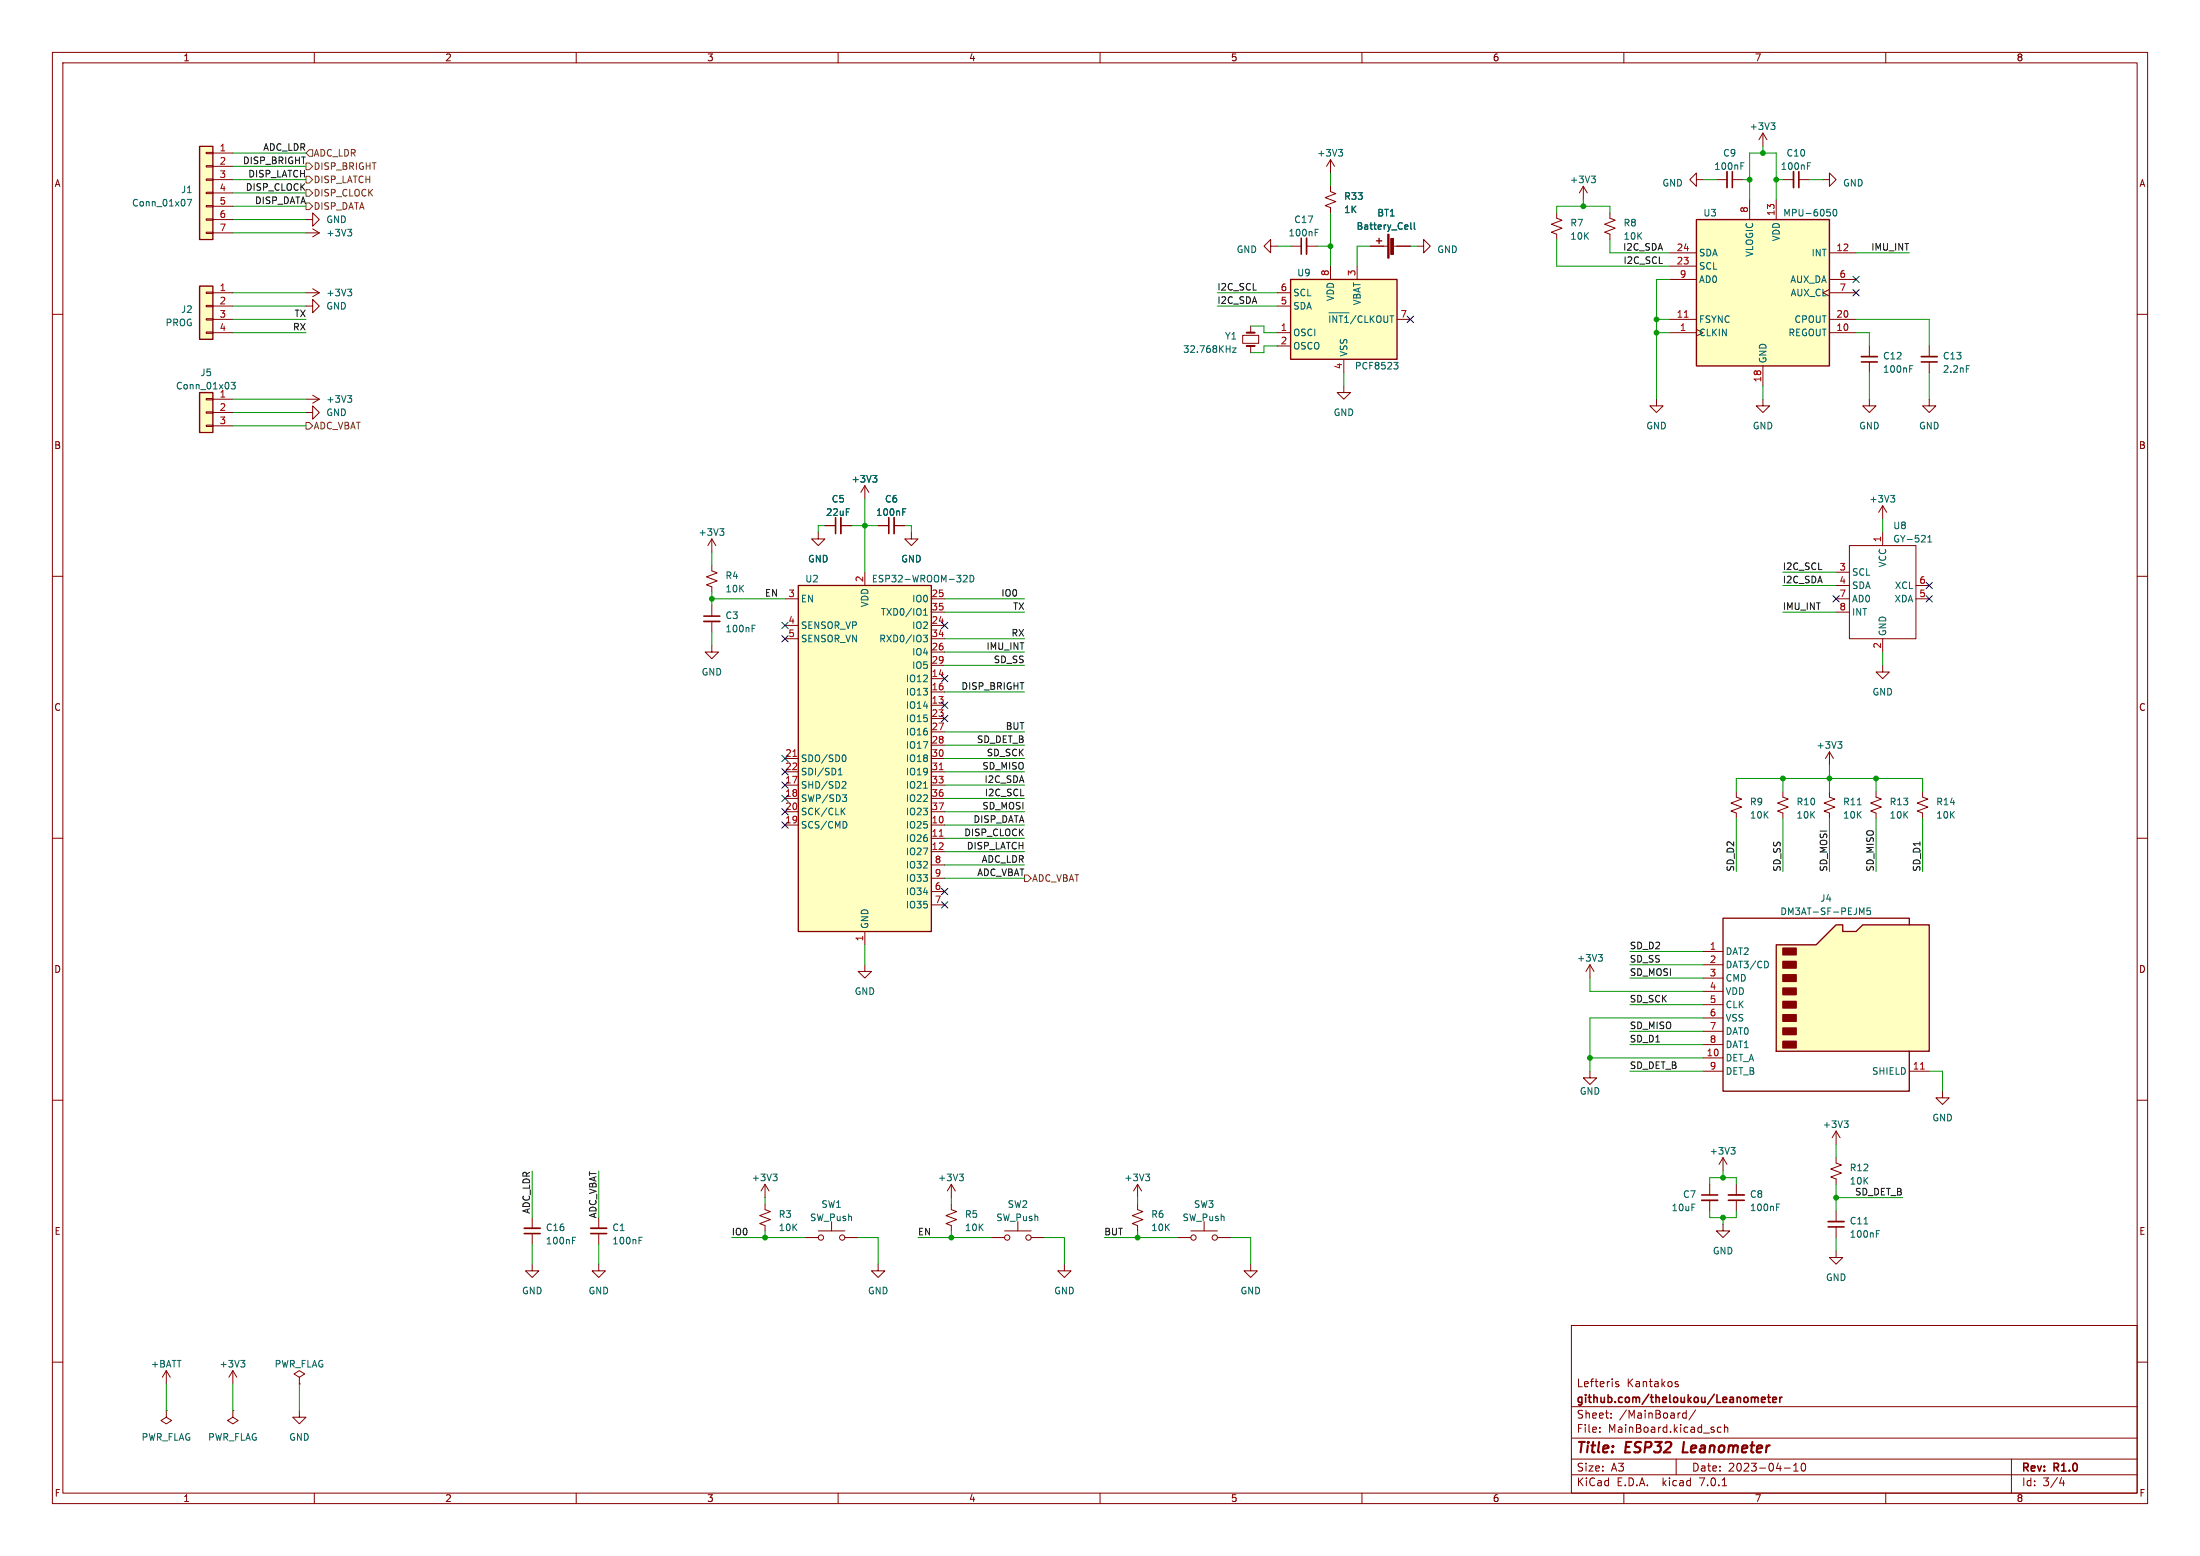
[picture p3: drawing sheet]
<svg xmlns="http://www.w3.org/2000/svg" width="420mm" height="297mm" viewBox="0 0 420 297" stroke-linecap="round" stroke-linejoin="round" font-family="sans-serif">
<g fill="none" stroke="#840000" stroke-width=".19">
<path d="M10 10h400v277h-400zM12 12h396v273h-396zM60 10v2M110 10v2M160 10v2M210 10v2M260 10v2M310 10v2M360 10v2M39.4 39.2h1.2v.3h-1.2zM39.4 36.7h1.2v.3h-1.2zM39.4 34.2h1.2v.2h-1.2z"/>
<path d="M39.4 31.6h1.2v.3h-1.2zM39.4 29.1h1.2v.2h-1.2zM40.6 29.2h3.8M40.6 31.8h3.8M40.6 34.3h3.8M40.6 36.8h3.8M40.6 39.4h3.8M10 60h2M39.4 58.3h1.2v.2h-1.2zM39.4 55.8h1.2v.2h-1.2zM39.4 44.3h1.2v.3h-1.2zM39.4 41.8h1.2v.2h-1.2z"/>
<path d="M40.6 55.9h3.8M40.6 58.4h3.8M40.6 44.5h3.8M40.6 41.9h3.8M58.4 41.9h1.3v1.3l1.3-1.3-1.3-1.3v1.3M58.4 55.9h2.6M58.4 44.5h2.6M59.7 43.7l1.3 .8M59.7 55.1l1.3 .8M61 44.5l-1.3 .7M61 55.9l-1.3 .7M243.8 55.9h2.6"/>
<path d="M243.8 58.4h2.6M254 50.8v2.5M259.1 50.8v2.5M408 60h2M39.4 78.6h1.2v.3h-1.2zM39.4 76.1h1.2v.2h-1.2zM39.4 63.4h1.2v.2h-1.2zM39.4 60.8h1.2v.3h-1.2zM40.6 76.2h3.8M40.6 78.7h3.8M40.6 61h3.8M40.6 63.5h3.8"/>
<path d="M58.4 78.7h1.3v1.3l1.3-1.3-1.3-1.2v1.2M58.4 76.2h2.6M59.7 75.4l1.3 .8M61 76.2l-1.3 .8M237.2 64h3.1v1.5h-3.1zM238.8 62.2v1.3M238.8 66v1.3M243.8 63.5h2.6M243.8 66h2.6M256.5 73.7v1.2h-1.2l1.2 1.3 1.3-1.3h-1.3M256.5 68.6v2.5M266.7 61h2.5"/>
<path d="M356.9 76.2v1.3h1.2l-1.2 1.2-1.3-1.2h1.3M368.3 76.2v1.3h1.3l-1.3 1.2-1.3-1.2h1.3M368.3 66v2.1M368.3 69.1v2M39.4 81.2h1.2v.2h-1.2zM40.6 81.3h3.8M359.4 96.5v2.6M359.4 96.5l-.8 1.3M359.4 96.5l.8 1.3M10 110h2M350.5 109.2h2.6M350.5 111.8h2.6"/>
<path d="M350.5 114.3h2.6M350.5 116.8h2.6M353.1 104.1h12.7v17.8h-12.7zM359.4 101.6v2.5M365.8 111.8h2.5M365.8 114.3h2.5M408 110h2M359.4 127v1.3h1.3l-1.3 1.2-1.3-1.2h1.3M359.4 121.9v2.6M10 160h2M331.5 151.1v1l1 .4-2 .8 2 .8-2 .7 1 .4v1M340.4 151.1v1l1 .4-2.1 .8 2.1 .8-2.1 .7 1.1 .4v1"/>
<path d="M349.2 151.1v1l1.1 .4-2.1 .8 2.1 .8-2.1 .7 1 .4v1M358.1 151.1v1l1.1 .4-2.1 .8 2.1 .8-2.1 .7 1 .4v1M367 151.1v1l1 .4-2 .8 2 .8-2 .7 1 .4v1M408 160h2M165.1 184.2v1.2h1.3l-1.3 1.3-1.3-1.3h1.3M303.5 184.2l-.7 1.2M303.5 184.2v2.5M303.5 184.2l.8 1.2M10 210h2M303.5 204.5v1.2h1.3l-1.3 1.3-1.2-1.3h1.2M350.5 215.9v2.5M350.5 215.9l-.7 1.3"/>
<path d="M350.5 215.9l.8 1.3M370.8 208.3v1.3h1.3l-1.3 1.2-1.2-1.2h1.2M408 210h2M101.6 232.4v2M101.6 235.5v2M114.3 232.4v2M114.3 235.5v2M224.8 236.2h2.5M227.3 234.9h5.1M229.9 233.2v1.7M232.4 236.2h2.5M326.4 226.1v2"/>
<path d="M326.4 229.1v2M328.9 233.7v1.2h1.3l-1.3 1.3-1.2-1.3h1.2M350.5 221v1l1 .4-2 .7 2 .8-2 .8 1 .3v1.1M350.5 238.8v1.2h1.3l-1.3 1.3-1.3-1.3h1.3M350.5 231.1v2.1M350.5 234.2v2M10 260h2M101.6 241.3v1.3h1.3l-1.3 1.2-1.3-1.2h1.3M114.3 241.3v1.3h1.3l-1.3 1.2-1.3-1.2h1.3M300 253h108v32h-108zM408 260h2M31.7 269.2v1.3l1.1 .6-1.1 .7-1-.7 1-.6"/>
<path d="M31.7 269.2h.1M31.7 261.6l-.7 1.3M31.7 261.6v2.6M31.7 261.6l.8 1.3M44.4 269.2v1.3l1.1 .6-1.1 .7-1-.7 1-.6M44.4 269.2h.1M44.4 261.6l-.7 1.3M44.4 261.6v2.6M44.4 261.6l.8 1.3M57.1 262.9l1.1-.6-1.1-.7-1 .7 1 .6v1.3M57.1 264.2h.1M300 278.5h108"/>
<path d="M300 274.5h108M300 268.5h108M305.4 273.3v.1M305.4 272.5v.1M307.6 270.6v.1M307.6 269.8v.1M308.5 264.1l.5 .2 .1 .2-.3 .2-.4-.1M308.5 263.8h.5M319.8 264.1l.6 .3-.1 .2-.4 .1M319.8 263.8h.5M320 278.5v3M321.9 269.2v1.5"/>
<path d="M321.9 269.8l-.4-.1-.3 .3 .1 .6h.6M323.7 269.1l-1.3 2M328.6 272.5l-.5-.1-.3 .3 .2 .6h.6M329.2 272.5l.2-.1 .4 .1v.9M329.2 271.9v1.5M342.4 279.7l.4-.4v1.5M344.1 279.4l.1-.1a.8 .8 0 0 1 .5 .7 .8 .8 0 0 1-.5 .8 1 1 0 0 1-.1-1.4zM384 278.5v6.5M60 285v2M110 285v2M160 285v2M210 285v2"/>
<path d="M260 285v2M300 281.5h108M310 285v2M328.8 283.6h.8M340.6 280.2h1.2M342.4 280.8h.9M360 285v2M393.2 283.1h.9M393.9 282.6v1"/>
<circle cx="227.8" cy="236.2" r=".51"/>
<circle cx="231.9" cy="236.2" r=".51"/>
</g>
<path d="M366.8 69.1h3M100.1 235.5h3M112.8 235.5h3M324.9 228.1h3M349 234.2h3M336.3 267.2l.7-.1-.1-.3-.4-.1-.2 .2v.7h.6M337.4 266.7h.6M337.6 266.2v1.3l.4 .2M338.4 267.2l.7-.1v-.3l-.5-.1-.2 .2 .1 .7h.6M339.8 266.7v1M340.2 266.7l-.3 .1-.1 .2" fill="none" stroke="#840000" stroke-width=".3"/>
<path d="M366.8 68.1h3M100.1 234.4h3M112.8 234.4h3M324.9 229.1h3M349 233.2h3" fill="none" stroke="#840000" stroke-width=".33"/>
<g fill="none" stroke="#006464" stroke-width=".19">
<path d="M35.7 38.1h.9l-.6 1.2M66.4 43.8h.7l-.4 .5M66.4 55.2h.7l-.4 .5M66.9 44.3l.2 .2v.3l-.2 .2M66.9 55.7l.2 .2v.3l-.2 .3M253.7 59.7h3.8M44.1 73h.8l-.4 .5 .3 .1v.5l-.1 .1-.6-.1M66.4 75.5h.7l-.4 .5M66.9 76l.2 .2v.3l-.2 .3M235.3 66.4h.7l-.7 .9h.7M253.9 60.3v1.2M255.2 60.3v1.2l-.7-1.2v1.2"/>
<path d="M255.6 60.3h.7M256 60.3v1.2M256.8 60.6l.3-.3v1.2M258.9 60.2l-1.1 1.7M260 60.4l-.3-.1-.4 .3M260.6 60.3v1.2M261.6 60.3v1.2M262.3 60.3l-.7 .7M262.8 60.7a.42 .42 0 0 1 .4-.4 .42 .42 0 0 1 .5 .4M264.2 60.3v1M264.9 60.3v1M265.3 60.3h.8"/>
<path d="M265.7 60.3v1.2M266.1 69.2h.8l-.4 .5 .3 .1 .1 .4-.3 .2h-.3M375.4 69.8h.6M360.9 94.6h.8l-.4 .5M361.5 95.1l.2 .2v.3l-.2 .2M368 103.5h.8M368 102.6l.4-.4v1.3M305.1 182.2h.8l-.4 .5M305.7 182.7l.2 .2v.3l-.2 .3M352 213.9h.8l-.4 .5M352.6 214.4l.2 .3v.3l-.2 .2M109.3 236.2h.6"/>
<path d="M122 236.2h.6M358.2 234.9h.6M46 259.7h.7l-.4 .5M46.5 260.2l.2 .2v.3l-.2 .2"/>
</g>
<g fill="#ffffc2" stroke="#ffffc2" stroke-width=".19">
<path d="M38.1 74.9h2.5v7.7h-2.5z"/>
<path d="M38.1 54.6h2.5v10.2h-2.5z"/>
<path d="M38.1 27.9h2.5v17.8h-2.5z"/>
<path d="M246.4 53.3h20.3v15.3h-20.3z"/>
</g>
<path d="M38.1 27.9h2.5v17.8h-2.5zM38.1 54.6h2.5v10.2h-2.5zM246.4 53.3h20.3v15.3h-20.3zM38.1 74.9h2.5v7.7h-2.5z" fill="none" stroke="#840000" stroke-width=".25"/>
<path d="M238 66h1.5M238 63.5h1.5" fill="none" stroke="#840000" stroke-width=".38"/>
<path d="M339.1 180.3h7.6l3.8-3.8h1.3v1.3h2.5l1.3-1.3h12.7v24.2h-29.2z" fill="#ffffc2"/>
<g fill="#840000" stroke="#840000" stroke-width=".25">
<path d="M340.4 198.8h2.5v1.2h-2.5z"/>
<path d="M340.4 196.2h2.5v1.3h-2.5z"/>
<path d="M340.4 193.7h2.5v1.2h-2.5z"/>
<path d="M340.4 191.1h2.5v1.3h-2.5z"/>
<path d="M340.4 188.6h2.5v1.3h-2.5z"/>
<path d="M340.4 186.1h2.5v1.2h-2.5z"/>
<path d="M340.4 183.5h2.5v1.3h-2.5z"/>
<path d="M340.4 181h2.5v1.2h-2.5z"/>
</g>
<path d="M262.8 46h1M263.3 45.5v1M323.8 41.9h25.4v28h-25.4zM152.4 111.8h25.4v66h-25.4zM364.5 176.5v-1.2h-35.6v33h35.6v-7.6M339.1 180.3h7.6l3.8-3.8h1.3v1.3h2.5l1.3-1.3h12.7v24.2h-29.2z" fill="none" stroke="#840000" stroke-width=".25"/>
<g fill="none" stroke="#840000" stroke-width=".19">
<path d="M254 35.6v1l1 .4-2 .7 2 .8-2 .7 1 .4v1M254 30.5l.8 1.3M254 30.5v2.5M254 30.5l-.8 1.3M302.3 35.6l-.8 1.2M302.3 35.6v2.5M302.3 35.6l.7 1.2M323.8 34.3v-1.3l-1.2 1.3 1.2 1.3v-1.3h1.3M327.7 34.3h2M330.7 34.3h2M334 38.1v3.8M336.5 25.4v2.5"/>
<path d="M336.5 25.4l-.7 1.3M336.5 25.4l.8 1.3M339.1 38.1v3.8M340.4 34.3h2M343.4 34.3h2M348 34.3h1.2v-1.3l1.3 1.3-1.3 1.3v-1.3M58.4 58.4h1.3v1.3l1.3-1.3-1.3-1.2v1.2M242.6 47v1.3l-1.3-1.3 1.3-1.3v1.3h1.2M246.4 47h2M249.4 47h2.1M261.6 47h3.3M265.9 47h3.3"/>
<path d="M270.5 47h1.3v1.3l1.2-1.3-1.2-1.3v1.3M297.2 40.6v1.1l1 .3-2 .8 2 .8-2 .7 1 .4v1M307.3 40.6v1.1l1.1 .3-2.1 .8 2.1 .8-2.1 .7 1 .4v1M318.8 48.3h5M318.8 50.8h5M318.8 53.3h5M349.2 55.2l-1.2 .7 1.2 .6M349.2 48.3h5.1M349.2 53.3h5.1M349.2 55.9h5.1M316.2 76.2v1.3h1.3l-1.3 1.2-1.2-1.2h1.2M318.8 63.5h5"/>
<path d="M318.8 61h5M336.5 76.2v1.3h1.3l-1.3 1.2-1.2-1.2h1.2M336.5 69.9v3.8M349.2 63.5h5.1M349.2 61h5.1M356.9 66v2.1M356.9 69.1v2M165.1 92.7v2.6M165.1 92.7l-.8 1.3M165.1 92.7l.8 1.3M135.9 108v1l1 .3-2 .8 2 .8-2 .7 1 .4v1M135.9 102.9v2.5"/>
<path d="M135.9 115.6v2M135.9 118.6v2.1M135.9 102.9l-.8 1.2M135.9 102.9l.8 1.2M149.9 119.4h2.5M149.9 114.3h2.5M156.2 101.6v1.3h1.3l-1.3 1.2-1.3-1.2h1.3M157.5 100.3h2M160.5 100.3h2.1M165.1 109.2v2.6M167.6 100.3h2.1M170.7 100.3h2"/>
<path d="M174 101.6v1.3h1.3l-1.3 1.2-1.3-1.2h1.3M177.8 119.4h2.5M177.8 114.3h2.5M177.8 116.8h2.5M135.9 123.2v1.3h1.3l-1.3 1.2-1.3-1.2h1.3M149.9 121.9h2.5M177.8 134.6h2.5M177.8 129.5h2.5M177.8 132.1h2.5M177.8 137.2h2.5M177.8 124.5h2.5M177.8 139.7h2.5"/>
<path d="M177.8 127h2.5M177.8 121.9h2.5M149.9 157.5h2.5M149.9 149.9h2.5M149.9 152.4h2.5M149.9 154.9h2.5M149.9 144.8h2.5M149.9 147.3h2.5M177.8 157.5h2.5M177.8 149.9h2.5M177.8 152.4h2.5M177.8 154.9h2.5"/>
<path d="M177.8 144.8h2.5M177.8 147.3h2.5M177.8 142.2h2.5M349.2 143.5l-.7 1.3M349.2 143.5v2.6M349.2 143.5l.8 1.3M165.1 177.8v2.5M177.8 160h2.5M177.8 162.6h2.5M177.8 170.2h2.5M177.8 172.7h2.5M177.8 165.1h2.5"/>
<path d="M177.8 167.6h2.5M325.1 181.6h3.8M325.1 184.2h3.8M325.1 186.7h3.8M325.1 189.2h3.8M325.1 191.8h3.8M325.1 194.3h3.8M325.1 196.9h3.8M325.1 199.4h3.8M325.1 201.9h3.8M325.1 204.5h3.8M364.5 204.5h3.8"/>
<path d="M146 229.9v1l1.1 .4-2.1 .7 2.1 .8-2.1 .8 1 .3v1M146 226.1l-.7 1.2M146 226.1v2.5M146 226.1l.8 1.2M153.7 236.2h2.5M156.2 234.9h5.1M158.7 233.2v1.7M161.3 236.2h2.5M181.6 229.9v1l1 .4-2 .7 2 .8-2 .8 1 .3v1M181.6 226.1l-.8 1.2M181.6 226.1v2.5M181.6 226.1l.8 1.2"/>
<path d="M189.2 236.2h2.6M191.8 234.9h5M194.3 233.2v1.7M196.8 236.2h2.6M217.2 229.9v1l1 .4-2 .7 2 .8-2 .8 1 .3v1M217.2 226.1l-.8 1.2M217.2 226.1v2.5M217.2 226.1l.7 1.2M328.9 221l-.7 1.2M328.9 221v2.5M328.9 221l.8 1.2M331.5 226.1v2"/>
<path d="M331.5 229.1v2M167.6 241.3v1.3h1.3l-1.3 1.2-1.2-1.2h1.2M203.2 241.3v1.3h1.3l-1.3 1.2-1.3-1.2h1.3M238.8 241.3v1.3h1.2l-1.2 1.2-1.3-1.2h1.3M57.1 269.2v1.3h1.3l-1.3 1.3-1.2-1.3h1.2"/>
<circle cx="156.7" cy="236.2" r=".51"/>
<circle cx="160.8" cy="236.2" r=".51"/>
<circle cx="192.3" cy="236.2" r=".51"/>
<circle cx="196.3" cy="236.2" r=".51"/>
</g>
<path d="M321.6 60.6h.7M151.4 144.4h.7M179.3 159.6h.7M179.3 146.9h.7M366.6 204.1h.8" fill="none" stroke="#a90000" stroke-width=".19"/>
<g fill="none" stroke="#006464" stroke-width=".19">
<path d="M255.5 28.5h.8l-.4 .5M256.1 29l.2 .3v.3l-.2 .2M303.8 33.6h.8l-.5 .5M304.3 34.1l.3 .2v.3l-.3 .3M332.3 31.1h.6M338.1 23.4h.7l-.4 .5M338.6 23.9l.2 .3v.3l-.2 .2M345 31.1h.6M348.8 40h.6M251.1 43.8h.6M269.3 42.5v1.1l.2 .2M270 42.5v1.1l.2 .2"/>
<path d="M349.3 40.5l.1 .2-.1 .5M350 40.1l.2-.1a.68 .68 0 0 1 .5 .6 .68 .68 0 0 1-.5 .6l-.3-.5zM364.6 69.8h.6M166.6 90.8h.8l-.4 .4M167.2 91.2l.2 .3v.3l-.2 .2M172.3 97.1h.6M137.4 100.9h.8l-.4 .5M137.9 101.4l.3 .2v.3l-.3 .3M143.6 119.3h.6M176.3 117.4h.8M176.3 116.5l.4-.3v1.2M184 109.9l.4-.1 .2 .4-.7 .9h.7"/>
<path d="M185.2 109.8a.64 .64 0 0 1 .7 .6 .64 .64 0 0 1-.7 .7zM176.3 121.2h.8l-.5 .5 .4 .1v.6l-.2 .1-.5-.1M160 147.9h.8M160 147l.4-.4v1.3M160.8 154.8l.5 .7M160.8 151.7h.8l-.4 .5M161 149.2h.4l.1 .3-.8 .9h.8M161.2 144.1a.79 .79 0 0 1 0 1.3M161.3 154.3l-.7 .7M161.4 152.2l.2 .2v.3l-.2 .3M161.6 157l.1 .3-.1 .6M176.3 150.4h.8"/>
<path d="M350.8 141.6h.8l-.4 .4M351.4 142l.2 .3v.3l-.2 .2M355.4 174.2l.4-.9v1.3M357.1 173.3h-.7v.6l.2-.1 .4 .1 .1 .1v.5l-.2 .1-.5-.1M337.5 183.6l.1 .4-.1 .6M330.4 219h.8l-.4 .5M331 219.5l.2 .3v.3l-.2 .2M147.6 224.1h.7l-.4 .5M148.1 224.6l.2 .2v.3l-.2 .3M183.1 224.1h.8l-.4 .5M183.7 224.6l.2 .2v.3l-.2 .3M218.7 224.1h.8l-.5 .5"/>
<path d="M219.2 224.6l.3 .2v.3l-.3 .3M339.2 229.8h.6"/>
</g>
<g fill="#ffffc2" stroke="#ffffc2" stroke-width=".19">
<path d="M152.4 111.8h25.4v66h-25.4z"/>
<path d="M323.8 41.9h25.4v28h-25.4z"/>
</g>
<g fill="#840000" stroke="#840000" stroke-width=".19">
<path d="M264.9 44.7h.3v4.6h-.3z"/>
<path d="M265.5 45.5h.5v3.1h-.5z"/>
</g>
<path d="M329.7 32.8v3M342.4 32.8v3M249.4 45.5v3M355.3 68.1h3.1M160.5 98.8v3.1M170.7 98.8v3.1M134.4 118.6h3M329.9 228.1h3.1" fill="none" stroke="#840000" stroke-width=".33"/>
<path d="M330.7 32.8v3M343.4 32.8v3M248.4 45.5v3M355.3 69.1h3.1M159.5 98.8v3.1M169.7 98.8v3.1M134.4 117.6h3M329.9 229.1h3.1" fill="none" stroke="#840000" stroke-width=".3"/>
<path d="M58.4 36.2h.7l.6 .6-.6 .7h-.7zM58.4 31.1h.7l.6 .7-.6 .6h-.7zM58.4 38.7h.7l.6 .7-.6 .6h-.7zM58.4 33.7h.7l.6 .6-.6 .6h-.7zM59.1 28.6h.6v1.2h-.6l-.7-.6zM58.4 80.6h.7l.6 .7-.6 .6h-.7zM195.6 167h.6l.6 .6-.6 .7h-.6z" fill="none" stroke="#725600" stroke-width=".19"/>
<g fill="none" stroke="#009600" stroke-width=".19">
<path d="M44.4 39.4h14M44.4 29.2h14M44.4 34.3h14M44.4 36.8h14M44.4 31.8h14M254 33v2.6M302.3 38.1v1.3M325.1 34.3h2.6M332.7 34.3h1.3M334 38.1v-8.9h5.1v8.9M336.5 27.9v1.3M339.1 34.3h1.3"/>
<path d="M345.4 34.3h2.6M44.4 58.4h14M44.4 55.9h14M44.4 44.5h14M44.4 41.9h14M232.4 58.4h11.4M232.4 55.9h11.4M243.8 47h2.6M251.5 47h2.5M254 40.6v10.2M261.6 47h-2.5v3.8M269.2 47h1.3"/>
<path d="M297.2 40.6v-1.2h10.1v1.2M297.2 45.7v5.1h21.6M307.3 45.7v2.6h11.5M318.8 53.3h-2.6v22.9M354.3 48.3h10.2M44.4 63.5h14M44.4 61h14M44.4 78.7h14M44.4 76.2h14M238.8 62.2h2.5v1.3h2.5M243.8 66h-2.5v1.3h-2.5M256.5 71.1v2.6"/>
<path d="M316.2 63.5h2.6M316.2 61h2.6M336.5 73.7v2.5M354.3 63.5h2.6v2.5M354.3 61h14v5M356.9 71.1v5.1M368.3 71.1v5.1M44.4 81.3h14M165.1 95.3v13.9M359.4 99.1v2.5M135.9 105.4v2.6M135.9 113v2.6"/>
<path d="M135.9 114.3h14M157.5 100.3h-1.3v1.3M162.6 100.3h5M172.7 100.3h1.3v1.3M180.3 116.8h15.3M180.3 114.3h15.3M340.4 116.8h10.1M340.4 111.8h10.1M340.4 109.2h10.1M135.9 120.7v2.5M180.3 121.9h15.3M180.3 124.5h15.3"/>
<path d="M180.3 132.1h15.3M180.3 139.7h15.3M180.3 127h15.3M359.4 124.5v2.5M180.3 152.4h15.3M180.3 142.2h15.3M180.3 147.3h15.3M180.3 154.9h15.3M180.3 149.9h15.3M180.3 144.8h15.3M180.3 157.5h15.3M331.5 151.1v-2.5h35.5v2.5"/>
<path d="M331.5 156.2v10.2M340.4 148.6v2.5M340.4 156.2v10.2M349.2 146.1v5M349.2 156.2v10.2M358.1 148.6v2.5M358.1 156.2v10.2M367 156.2v10.2M180.3 167.6h15.3M180.3 165.1h15.3M180.3 160h15.3M180.3 162.6h15.3"/>
<path d="M165.1 180.3v3.9M303.5 186.7v2.5h21.6M311.1 199.4h14M311.1 196.9h14M311.1 191.8h14M311.1 184.2h14M311.1 181.6h14M311.1 186.7h14M325.1 194.3h-21.6v10.2M303.5 201.9h21.6M311.1 204.5h14M350.5 218.4v2.6"/>
<path d="M368.3 204.5h2.5v3.8M101.6 223.5v8.9M101.6 237.5v3.8M114.3 223.5v8.9M114.3 237.5v3.8M139.7 236.2h14M146 228.6v1.3M146 234.9v1.3M163.8 236.2h3.8v5.1M175.3 236.2h13.9M181.6 228.6v1.3M181.6 234.9v1.3"/>
<path d="M199.4 236.2h3.8v5.1M210.8 236.2h14M217.2 228.6v1.3M217.2 234.9v1.3M234.9 236.2h3.9v5.1M326.4 226.1v-1.3h5.1v1.3M326.4 231.1v1.3h5.1v-1.3M328.9 223.5v1.3M328.9 232.4v1.3M350.5 226.1v5M350.5 236.2v2.6M350.5 228.6h12.7"/>
<path d="M31.7 264.2v5M44.4 264.2v5M57.1 264.2v5"/>
</g>
<g fill="none" stroke="#000084" stroke-width=".19">
<path d="M353.7 52.7l1.2 1.2M353.7 55.3l1.2 1.2M354.9 52.7l-1.2 1.2M354.9 55.3l-1.2 1.2M268.6 60.4l1.2 1.2M269.8 60.4l-1.2 1.2M149.3 118.8l1.2 1.2M150.5 118.8l-1.2 1.2M179.7 118.8l1.2 1.2M180.9 118.8l-1.2 1.2M349.9 113.7l1.2 1.2M351.1 113.7l-1.2 1.2"/>
<path d="M367.7 111.2l1.2 1.2M367.7 113.7l1.2 1.2M368.9 111.2l-1.2 1.2M368.9 113.7l-1.2 1.2M149.3 121.3l1.2 1.2M150.5 121.3l-1.2 1.2M179.7 128.9l1.2 1.2M179.7 136.6l1.2 1.2M179.7 134l1.2 1.2M180.9 128.9l-1.2 1.2M180.9 136.6l-1.2 1.2M180.9 134l-1.2 1.2"/>
<path d="M149.3 149.3l1.2 1.2M149.3 154.3l1.2 1.2M149.3 151.8l1.2 1.2M149.3 156.9l1.2 1.2M149.3 144.2l1.2 1.2M149.3 146.7l1.2 1.2M150.5 149.3l-1.2 1.2M150.5 154.3l-1.2 1.2M150.5 151.8l-1.2 1.2M150.5 156.9l-1.2 1.2M150.5 144.2l-1.2 1.2M150.5 146.7l-1.2 1.2"/>
<path d="M179.7 169.6l1.2 1.2M179.7 172.1l1.2 1.2M180.9 169.6l-1.2 1.2M180.9 172.1l-1.2 1.2"/>
</g>
<g fill="#009600" stroke="#009600" stroke-width=".19">
<circle cx="303.5" cy="201.9" r=".46"/>
<circle cx="217.2" cy="236.2" r=".46"/>
<circle cx="254" cy="47" r=".46"/>
<circle cx="316.2" cy="63.5" r=".46"/>
<circle cx="316.2" cy="61" r=".46"/>
<circle cx="302.3" cy="39.4" r=".46"/>
<circle cx="328.9" cy="224.8" r=".46"/>
<circle cx="340.4" cy="148.6" r=".46"/>
<circle cx="349.2" cy="148.6" r=".46"/>
<circle cx="350.5" cy="228.6" r=".46"/>
<circle cx="358.1" cy="148.6" r=".46"/>
<circle cx="328.9" cy="232.4" r=".46"/>
<circle cx="334" cy="34.3" r=".46"/>
<circle cx="339.1" cy="34.3" r=".46"/>
<circle cx="336.5" cy="29.2" r=".46"/>
<circle cx="165.1" cy="100.3" r=".46"/>
<circle cx="135.9" cy="114.3" r=".46"/>
<circle cx="146" cy="236.2" r=".46"/>
<circle cx="181.6" cy="236.2" r=".46"/>
</g>
<g font-size="2.8" fill="#840000">
<text x="301" y="277.8">Title:</text>
<text x="310.4" y="277.8">ESP32</text>
<text x="322" y="277.8">Leanometer</text>
</g>
<g font-size="2.1" fill="#840000">
<text x="301" y="268.1">github.com/theloukou/Leanometer</text>
<text x="301" y="264.9">Lefteris</text>
<text x="310.6" y="264.9">Kantakos</text>
<text x="301" y="273.6">File:</text>
<text x="301" y="270.9">Sheet:</text>
<text x="307" y="273.6">MainBoard.kicad_sch</text>
<text x="309.1" y="270.9">/MainBoard/</text>
<text x="301" y="281">Size:</text>
<text x="307.6" y="281">A3</text>
<text x="323" y="281">Date:</text>
<text x="329.9" y="281">2023-04-10</text>
<text x="386" y="281.2">Rev:</text>
<text x="392.2" y="281.2">R1.0</text>
<text x="301" y="283.8">KiCad</text>
<text x="308.6" y="283.8">E.D.A.</text>
<text x="317.4" y="283.8">kicad</text>
<text x="324.5" y="283.8">7.0.1</text>
<text x="386" y="283.8">Id:</text>
<text x="390" y="283.8">3/4</text>
</g>
<g font-size="1.8" fill="#840000">
<text x="35" y="11.8">1</text>
<text x="85" y="11.8">2</text>
<text x="135" y="11.8">3</text>
<text x="185" y="11.8">4</text>
<text x="235" y="11.8">5</text>
<text x="285" y="11.8">6</text>
<text x="335" y="11.8">7</text>
<text x="385" y="11.8">8</text>
<text x="10.4" y="35.8">A</text>
<text x="408.4" y="35.8">A</text>
<text x="10.3" y="85.8">B</text>
<text x="408.3" y="85.8">B</text>
<text x="10.3" y="135.8">C</text>
<text x="408.3" y="135.8">C</text>
<text x="10.3" y="185.8">D</text>
<text x="408.3" y="185.8">D</text>
<text x="10.4" y="235.8">E</text>
<text x="408.3" y="235.8">E</text>
<text x="10.4" y="285.8">F</text>
<text x="35" y="286.8">1</text>
<text x="85" y="286.8">2</text>
<text x="135" y="286.8">3</text>
<text x="185" y="286.8">4</text>
<text x="235" y="286.8">5</text>
<text x="285" y="286.8">6</text>
<text x="335" y="286.8">7</text>
<text x="385" y="286.8">8</text>
<text x="408.4" y="285.8">F</text>
</g>
<g font-size="1.8" fill="#a90000">
<text x="41.9" y="29">1</text>
<text x="41.9" y="31.5">2</text>
<text x="41.9" y="34">3</text>
<text x="41.9" y="36.6">4</text>
<text x="41.9" y="39.1">5</text>
<text x="41.9" y="41.7">6</text>
<text x="333.8" y="40.7" transform="rotate(-90 333.8 40.7)">8</text>
<text x="338.8" y="41.3" transform="rotate(-90 338.8 41.3)">13</text>
<text x="41.9" y="44.2">7</text>
<text x="253.7" y="52.7" transform="rotate(-90 253.7 52.7)">8</text>
<text x="258.8" y="52.7" transform="rotate(-90 258.8 52.7)">3</text>
<text x="320" y="50.5">23</text>
<text x="320" y="48">24</text>
<text x="320.6" y="53.1">9</text>
<text x="350.5" y="48">12</text>
<text x="351.1" y="53.1">6</text>
<text x="41.9" y="55.6">1</text>
<text x="41.9" y="58.2">2</text>
<text x="244.4" y="58.2">5</text>
<text x="244.4" y="55.6">6</text>
<text x="351.1" y="55.6">7</text>
<text x="41.9" y="60.7">3</text>
<text x="41.9" y="63.2">4</text>
<text x="244.4" y="63.2">1</text>
<text x="244.4" y="65.8">2</text>
<text x="267.3" y="60.7">7</text>
<text x="320" y="60.7">11</text>
<text x="320.6" y="63.2">1</text>
<text x="350.5" y="63.2">10</text>
<text x="350.5" y="60.7">20</text>
<text x="256.3" y="70.5" transform="rotate(-90 256.3 70.5)">4</text>
<text x="41.9" y="75.9">1</text>
<text x="336.3" y="73" transform="rotate(-90 336.3 73)">18</text>
<text x="41.9" y="78.5">2</text>
<text x="41.9" y="81">3</text>
<text x="359.2" y="103.5" transform="rotate(-90 359.2 103.5)">1</text>
<text x="164.8" y="111.2" transform="rotate(-90 164.8 111.2)">2</text>
<text x="351.1" y="109">3</text>
<text x="351.1" y="111.5">4</text>
<text x="366.4" y="111.5">6</text>
<text x="150.5" y="114">3</text>
<text x="150.5" y="119.1">4</text>
<text x="177.8" y="119.1">24</text>
<text x="177.8" y="114">25</text>
<text x="177.8" y="116.6">35</text>
<text x="351.1" y="114">7</text>
<text x="351.1" y="116.6">8</text>
<text x="366.4" y="114">5</text>
<text x="150.5" y="121.7">5</text>
<text x="177.8" y="124.2">26</text>
<text x="177.8" y="121.7">34</text>
<text x="359.2" y="123.9" transform="rotate(-90 359.2 123.9)">2</text>
<text x="177.8" y="129.3">14</text>
<text x="177.8" y="131.8">16</text>
<text x="177.8" y="126.7">29</text>
<text x="177.8" y="134.4">13</text>
<text x="177.8" y="136.9">23</text>
<text x="177.8" y="139.4">27</text>
<text x="177.8" y="142">28</text>
<text x="149.9" y="149.6">17</text>
<text x="149.9" y="144.5">21</text>
<text x="149.9" y="147.1">22</text>
<text x="177.8" y="144.5">30</text>
<text x="177.8" y="147.1">31</text>
<text x="177.8" y="149.6">33</text>
<text x="149.9" y="152.1">18</text>
<text x="149.9" y="154.7">20</text>
<text x="177.8" y="152.1">36</text>
<text x="177.8" y="154.7">37</text>
<text x="149.9" y="157.2">19</text>
<text x="177.8" y="157.2">10</text>
<text x="177.8" y="159.8">11</text>
<text x="177.8" y="162.3">12</text>
<text x="178.4" y="164.8">8</text>
<text x="178.4" y="167.4">9</text>
<text x="178.4" y="169.9">6</text>
<text x="178.4" y="172.5">7</text>
<text x="164.8" y="179.7" transform="rotate(-90 164.8 179.7)">1</text>
<text x="326.4" y="181.4">1</text>
<text x="326.4" y="183.9">2</text>
<text x="326.4" y="186.4">3</text>
<text x="326.4" y="189">4</text>
<text x="326.4" y="191.5">5</text>
<text x="326.4" y="194.1">6</text>
<text x="326.4" y="196.6">7</text>
<text x="325.8" y="201.7">10</text>
<text x="326.4" y="199.1">8</text>
<text x="326.4" y="204.2">9</text>
<text x="365.1" y="204.2">11</text>
</g>
<g font-size="1.8" fill="#0f0f0f">
<text x="50.1" y="28.9">ADC_LDR</text>
<text x="46.3" y="31.4">DISP_BRIGHT</text>
<text x="47.3" y="33.9">DISP_LATCH</text>
<text x="46.8" y="36.5">DISP_CLOCK</text>
<text x="48.6" y="39">DISP_DATA</text>
<text x="309.8" y="47.9">I2C_SDA</text>
<text x="309.9" y="45.9">10K</text>
<text x="357.1" y="47.9">IMU_INT</text>
<text x="309.8" y="50.5">I2C_SCL</text>
<text x="232.4" y="55.5">I2C_SCL</text>
<text x="232.4" y="58.1">I2C_SDA</text>
<text x="55.8" y="63.2">RX</text>
<text x="56.1" y="60.6">TX</text>
<text x="146" y="114">EN</text>
<text x="191" y="114">IO0</text>
<text x="340.4" y="108.9">I2C_SCL</text>
<text x="340.4" y="111.4">I2C_SDA</text>
<text x="193.3" y="116.5">TX</text>
<text x="340.4" y="116.5">IMU_INT</text>
<text x="188.2" y="124.1">IMU_INT</text>
<text x="193" y="121.6">RX</text>
<text x="183.4" y="131.7">DISP_BRIGHT</text>
<text x="189.6" y="126.7">SD_SS</text>
<text x="186.4" y="141.9">SD_DET_B</text>
<text x="191.9" y="139.4">BUT</text>
<text x="187.4" y="147">SD_MISO</text>
<text x="187.8" y="149.5">I2C_SDA</text>
<text x="188.3" y="144.4">SD_SCK</text>
<text x="187.4" y="154.6">SD_MOSI</text>
<text x="187.9" y="152.1">I2C_SCL</text>
<text x="184" y="159.7">DISP_CLOCK</text>
<text x="185.7" y="157.1">DISP_DATA</text>
<text x="184.4" y="162.2">DISP_LATCH</text>
<text x="186.4" y="167.3">ADC_VBAT</text>
<text x="187.3" y="164.8">ADC_LDR</text>
<text x="331.1" y="166.4" transform="rotate(-90 331.1 166.4)">SD_D2</text>
<text x="340" y="166.4" transform="rotate(-90 340 166.4)">SD_SS</text>
<text x="348.9" y="166.4" transform="rotate(-90 348.9 166.4)">SD_MOSI</text>
<text x="357.8" y="166.4" transform="rotate(-90 357.8 166.4)">SD_MISO</text>
<text x="366.7" y="166.4" transform="rotate(-90 366.7 166.4)">SD_D1</text>
<text x="311.1" y="181.3">SD_D2</text>
<text x="311.1" y="183.8">SD_SS</text>
<text x="311.1" y="191.4">SD_SCK</text>
<text x="311.1" y="186.3">SD_MOSI</text>
<text x="311.1" y="196.5">SD_MISO</text>
<text x="311.1" y="199">SD_D1</text>
<text x="311.1" y="204.1">SD_DET_B</text>
<text x="353.1" y="226.3">10K</text>
<text x="101.3" y="231.8" transform="rotate(-90 101.3 231.8)">ADC_LDR</text>
<text x="114" y="232.7" transform="rotate(-90 114 232.7)">ADC_VBAT</text>
<text x="354" y="228.3">SD_DET_B</text>
<text x="139.7" y="235.9">IO0</text>
<text x="175.3" y="235.9">EN</text>
<text x="210.8" y="235.9">BUT</text>
</g>
<g font-size="1.8" fill="#006464">
<text x="333.9" y="25">+3V3</text>
<text x="251.4" y="30">+3V3</text>
<text x="299.7" y="35.1">+3V3</text>
<text x="317.3" y="35.8">GND</text>
<text x="327.2" y="32.6">100nF</text>
<text x="328.9" y="30">C9</text>
<text x="339.9" y="32.6">100nF</text>
<text x="341" y="30">C10</text>
<text x="351.8" y="35.8">GND</text>
<text x="25.1" y="39.6">Conn_01x07</text>
<text x="34.5" y="37">J1</text>
<text x="256.5" y="38.3">R33</text>
<text x="256.5" y="40.8">1K</text>
<text x="262.9" y="41.5">BT1</text>
<text x="325.1" y="41.5">U3</text>
<text x="340.4" y="41.5">MPU-6050</text>
<text x="62.2" y="42.7">GND</text>
<text x="62.2" y="45.3">+3V3</text>
<text x="245.9" y="45.3">100nF</text>
<text x="247" y="42.7">C17</text>
<text x="258.9" y="44">Battery_Cell</text>
<text x="299.7" y="43.4">R7</text>
<text x="299.7" y="45.9">10K</text>
<text x="309.9" y="43.4">R8</text>
<text x="339.9" y="46.2" transform="rotate(-90 339.9 46.2)">VDD</text>
<text x="236" y="48.5">GND</text>
<text x="247.6" y="52.9">U9</text>
<text x="274.3" y="48.5">GND</text>
<text x="324.4" y="51.6">SCL</text>
<text x="324.4" y="49.1">SDA</text>
<text x="334.8" y="49.1" transform="rotate(-90 334.8 49.1)">VLOGIC</text>
<text x="345.7" y="49.1">INT</text>
<text x="34.5" y="59.9">J2</text>
<text x="62.2" y="56.7">+3V3</text>
<text x="62.2" y="59.2">GND</text>
<text x="246.9" y="59.2">SDA</text>
<text x="246.9" y="56.7">SCL</text>
<text x="254.8" y="57.6" transform="rotate(-90 254.8 57.6)">VDD</text>
<text x="259.9" y="58.4" transform="rotate(-90 259.9 58.4)">VBAT</text>
<text x="324.4" y="54.2">AD0</text>
<text x="341.7" y="54.2">AUX_DA</text>
<text x="341.7" y="56.7">AUX_CL</text>
<text x="31.6" y="62.4">PROG</text>
<text x="233.8" y="65">Y1</text>
<text x="246.9" y="64.3">OSCI</text>
<text x="253.4" y="62.4">~{INT1}/CLKOUT</text>
<text x="324.4" y="64.3">CLKIN</text>
<text x="324.4" y="61.8">FSYNC</text>
<text x="341.3" y="64.3">REGOUT</text>
<text x="342.4" y="61.8">CPOUT</text>
<text x="38.2" y="71.9">J5</text>
<text x="225.8" y="67.5">32.768KHz</text>
<text x="246.9" y="66.9">OSCO</text>
<text x="257.4" y="68.1" transform="rotate(-90 257.4 68.1)">VSS</text>
<text x="258.6" y="70.7">PCF8523</text>
<text x="337.4" y="69.3" transform="rotate(-90 337.4 69.3)">GND</text>
<text x="359.4" y="68.8">C12</text>
<text x="359.4" y="71.3">100nF</text>
<text x="370.8" y="68.8">C13</text>
<text x="370.8" y="71.3">2.2nF</text>
<text x="33.5" y="74.5">Conn_01x03</text>
<text x="62.2" y="77">+3V3</text>
<text x="62.2" y="79.6">GND</text>
<text x="254.5" y="79.6">GND</text>
<text x="314.2" y="82.1">GND</text>
<text x="334.6" y="82.1">GND</text>
<text x="354.9" y="82.1">GND</text>
<text x="366.3" y="82.1">GND</text>
<text x="162.5" y="92.3">+3V3</text>
<text x="157.6" y="98.6">22uF</text>
<text x="158.7" y="96.1">C5</text>
<text x="167.2" y="98.6">100nF</text>
<text x="168.9" y="96.1">C6</text>
<text x="356.8" y="96.1">+3V3</text>
<text x="361.4" y="101.2">U8</text>
<text x="133.3" y="102.4">+3V3</text>
<text x="154.2" y="107.5">GND</text>
<text x="172" y="107.5">GND</text>
<text x="361.4" y="103.7">GY-521</text>
<text x="138.4" y="110.7">R4</text>
<text x="138.4" y="113.2">10K</text>
<text x="153.7" y="111.3">U2</text>
<text x="166.4" y="111.3">ESP32-WROOM-32D</text>
<text x="353.6" y="110">SCL</text>
<text x="353.6" y="112.6">SDA</text>
<text x="360.2" y="108.4" transform="rotate(-90 360.2 108.4)">VCC</text>
<text x="361.6" y="112.6">XCL</text>
<text x="138.4" y="118.3">C3</text>
<text x="152.9" y="115.1">EN</text>
<text x="165.9" y="116" transform="rotate(-90 165.9 116)">VDD</text>
<text x="168" y="117.7">TXD0/IO1</text>
<text x="174" y="115.1">IO0</text>
<text x="353.6" y="115.1">AD0</text>
<text x="353.6" y="117.7">INT</text>
<text x="361.6" y="115.1">XDA</text>
<text x="138.4" y="120.8">100nF</text>
<text x="152.9" y="120.2">SENSOR_VP</text>
<text x="152.9" y="122.7">SENSOR_VN</text>
<text x="167.7" y="122.7">RXD0/IO3</text>
<text x="174" y="120.2">IO2</text>
<text x="174" y="125.3">IO4</text>
<text x="360.2" y="121.4" transform="rotate(-90 360.2 121.4)">GND</text>
<text x="133.9" y="129.1">GND</text>
<text x="172.8" y="130.4">IO12</text>
<text x="174" y="127.8">IO5</text>
<text x="172.8" y="135.4">IO14</text>
<text x="172.8" y="132.9">IO13</text>
<text x="172.8" y="138">IO15</text>
<text x="357.4" y="132.9">GND</text>
<text x="172.8" y="140.5">IO16</text>
<text x="172.8" y="143.1">IO17</text>
<text x="346.7" y="143.1">+3V3</text>
<text x="152.9" y="145.6">SDO/SD0</text>
<text x="152.9" y="148.1">SDI/SD1</text>
<text x="172.8" y="145.6">IO18</text>
<text x="172.8" y="148.1">IO19</text>
<text x="152.9" y="150.7">SHD/SD2</text>
<text x="152.9" y="153.2">SWP/SD3</text>
<text x="152.9" y="155.8">SCK/CLK</text>
<text x="172.8" y="150.7">IO21</text>
<text x="172.8" y="153.2">IO22</text>
<text x="172.8" y="155.8">IO23</text>
<text x="334" y="153.9">R9</text>
<text x="342.9" y="153.9">R10</text>
<text x="351.8" y="153.9">R11</text>
<text x="360.7" y="153.9">R13</text>
<text x="369.6" y="153.9">R14</text>
<text x="152.9" y="158.3">SCS/CMD</text>
<text x="172.8" y="158.3">IO25</text>
<text x="172.8" y="160.8">IO26</text>
<text x="334" y="156.4">10K</text>
<text x="342.9" y="156.4">10K</text>
<text x="351.8" y="156.4">10K</text>
<text x="360.7" y="156.4">10K</text>
<text x="369.6" y="156.4">10K</text>
<text x="172.8" y="163.4">IO27</text>
<text x="172.8" y="165.9">IO32</text>
<text x="172.8" y="171">IO34</text>
<text x="172.8" y="173.5">IO35</text>
<text x="172.8" y="168.5">IO33</text>
<text x="347.5" y="172.3">J4</text>
<text x="165.9" y="177.3" transform="rotate(-90 165.9 177.3)">GND</text>
<text x="339.8" y="174.8">DM3AT-SF-PEJM5</text>
<text x="301" y="183.7">+3V3</text>
<text x="329.4" y="182.4">DAT2</text>
<text x="329.4" y="185">DAT3/CD</text>
<text x="163.1" y="190.1">GND</text>
<text x="329.4" y="187.5">CMD</text>
<text x="329.4" y="190.1">VDD</text>
<text x="329.4" y="192.6">CLK</text>
<text x="329.4" y="195.1">VSS</text>
<text x="329.4" y="197.7">DAT0</text>
<text x="329.4" y="202.8">DET_A</text>
<text x="329.4" y="200.2">DAT1</text>
<text x="301.5" y="209.1">GND</text>
<text x="329.4" y="205.3">DET_B</text>
<text x="357.3" y="205.3">SHIELD</text>
<text x="347.9" y="215.5">+3V3</text>
<text x="368.8" y="214.2">GND</text>
<text x="326.3" y="220.5">+3V3</text>
<text x="143.4" y="225.6">+3V3</text>
<text x="179" y="225.6">+3V3</text>
<text x="214.6" y="225.6">+3V3</text>
<text x="353.1" y="223.7">R12</text>
<text x="148.6" y="232.6">R3</text>
<text x="154.6" y="233.2">SW_Push</text>
<text x="156.8" y="230.7">SW1</text>
<text x="184.2" y="232.6">R5</text>
<text x="190.1" y="233.2">SW_Push</text>
<text x="192.3" y="230.7">SW2</text>
<text x="219.7" y="232.6">R6</text>
<text x="225.7" y="233.2">SW_Push</text>
<text x="227.9" y="230.7">SW3</text>
<text x="319.1" y="231.3">10uF</text>
<text x="321.2" y="228.8">C7</text>
<text x="334" y="228.8">C8</text>
<text x="334" y="231.3">100nF</text>
<text x="353.1" y="233.9">C11</text>
<text x="104.1" y="235.1">C16</text>
<text x="104.1" y="237.7">100nF</text>
<text x="116.8" y="235.1">C1</text>
<text x="116.8" y="237.7">100nF</text>
<text x="148.6" y="235.1">10K</text>
<text x="184.2" y="235.1">10K</text>
<text x="219.7" y="235.1">10K</text>
<text x="326.9" y="239.6">GND</text>
<text x="353.1" y="236.4">100nF</text>
<text x="348.5" y="244.7">GND</text>
<text x="99.6" y="247.2">GND</text>
<text x="112.3" y="247.2">GND</text>
<text x="165.6" y="247.2">GND</text>
<text x="201.2" y="247.2">GND</text>
<text x="236.8" y="247.2">GND</text>
<text x="28.8" y="261.2">+BATT</text>
<text x="41.8" y="261.2">+3V3</text>
<text x="52.4" y="261.2">PWR_FLAG</text>
<text x="27" y="275.1">PWR_FLAG</text>
<text x="39.7" y="275.1">PWR_FLAG</text>
<text x="55.2" y="275.1">GND</text>
</g>
<g font-size="1.8" fill="#725600">
<text x="59.9" y="30">ADC_LDR</text>
<text x="59.9" y="32.6">DISP_BRIGHT</text>
<text x="59.9" y="35.1">DISP_LATCH</text>
<text x="59.9" y="37.7">DISP_CLOCK</text>
<text x="59.9" y="40.2">DISP_DATA</text>
<text x="59.9" y="82.1">ADC_VBAT</text>
<text x="197" y="168.5">ADC_VBAT</text>
</g>
</svg>
